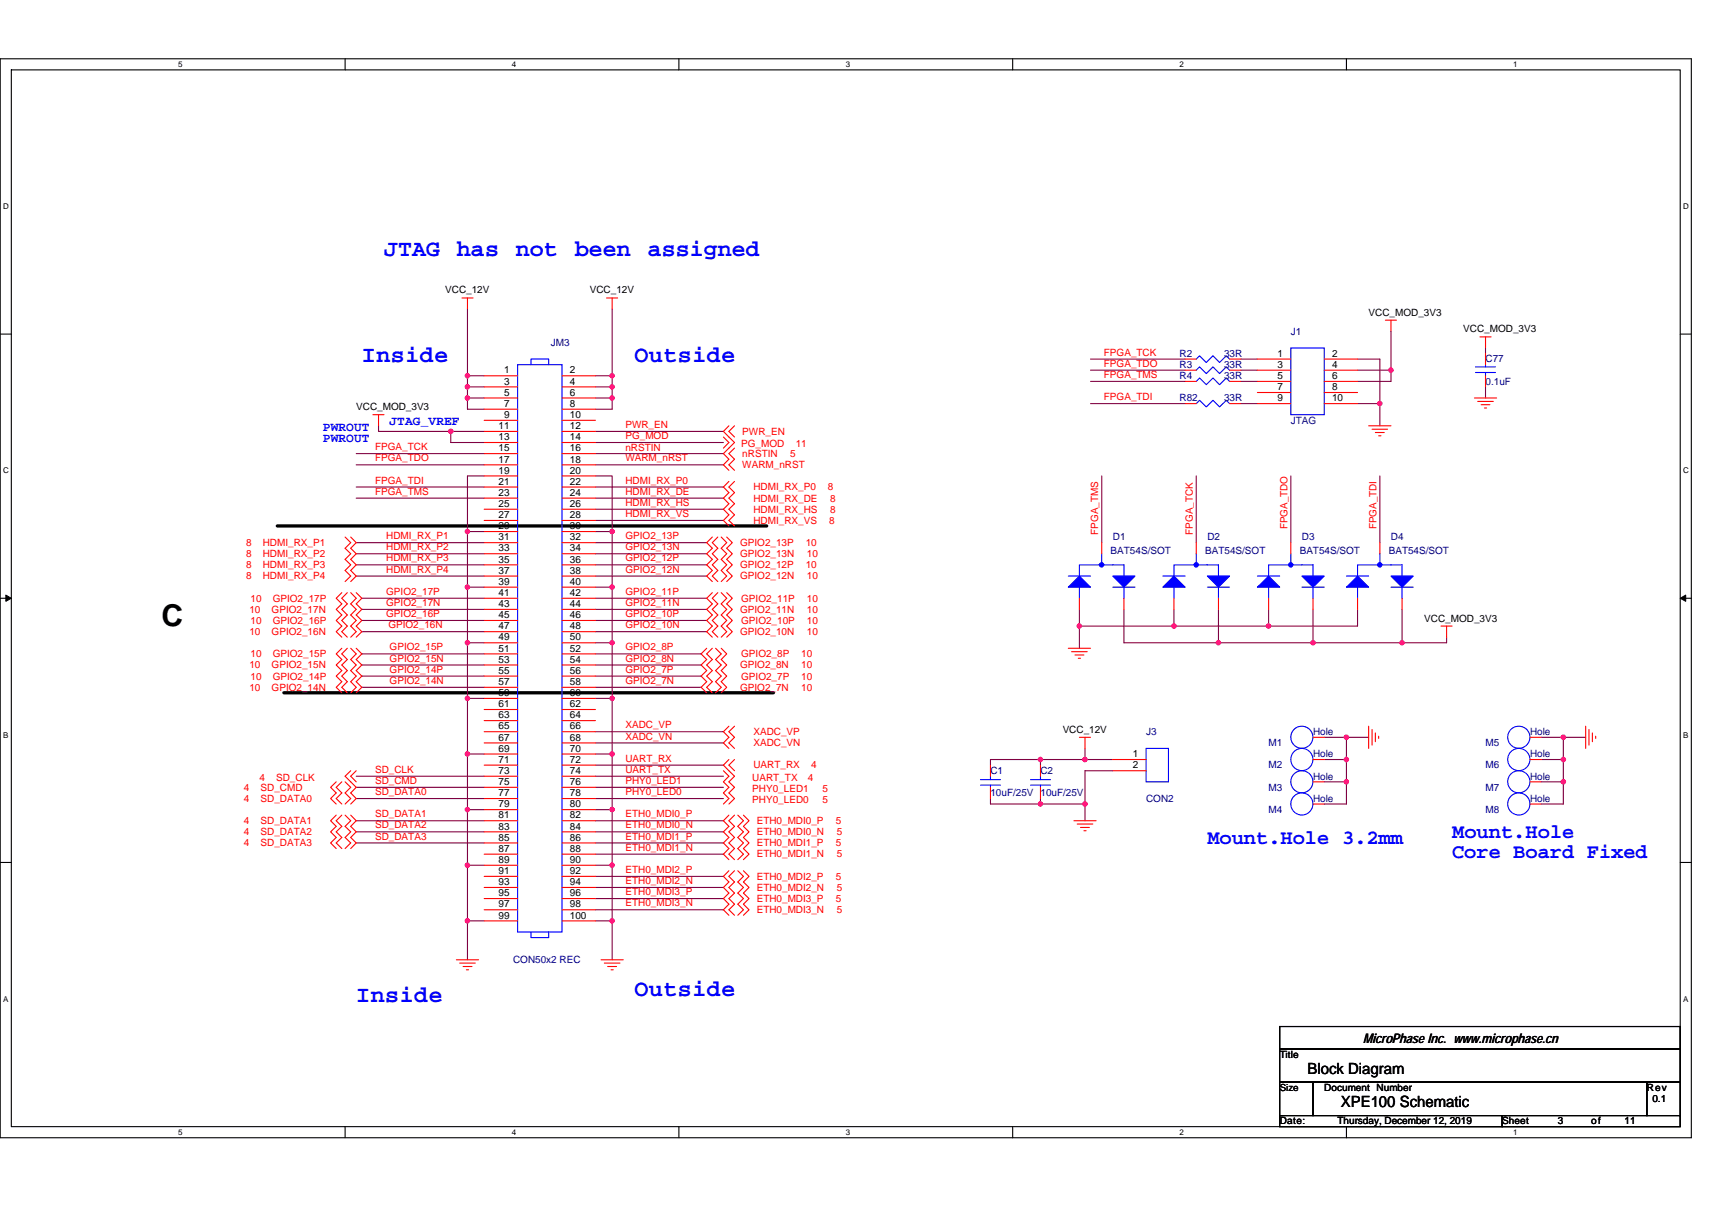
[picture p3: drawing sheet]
<svg xmlns="http://www.w3.org/2000/svg" width="297mm" height="210mm" viewBox="0 0 297 210" stroke-linecap="round" stroke-linejoin="round" font-family="sans-serif">
<path d="M0 10.2h293.5v187.2h-293.5zM2 12.1h289.5v183.4h-289.5z" fill="none" stroke="#000" stroke-width=".19"/>
<g fill="#fff">
<path d="M30.9 10.4h.8v1.6h-.8z"/>
<path d="M30.9 195.7h.8v1.6h-.8z"/>
</g>
<path d="M59.9 10.2v1.9M59.9 195.5v1.9" fill="none" stroke="#000" stroke-width=".19"/>
<g fill="#fff">
<path d="M88.8 10.4h.8v1.6h-.8z"/>
<path d="M88.8 195.7h.8v1.6h-.8z"/>
</g>
<path d="M117.8 10.2v1.9M117.8 195.5v1.9" fill="none" stroke="#000" stroke-width=".19"/>
<g fill="#fff">
<path d="M146.7 10.4h.8v1.6h-.8z"/>
<path d="M146.7 195.7h.8v1.6h-.8z"/>
</g>
<path d="M175.7 10.2v1.9M175.7 195.5v1.9" fill="none" stroke="#000" stroke-width=".19"/>
<g fill="#fff">
<path d="M204.7 10.4h.7v1.6h-.7z"/>
<path d="M204.7 195.7h.7v1.6h-.7z"/>
</g>
<path d="M233.6 10.2v1.9M233.6 195.5v1.9" fill="none" stroke="#000" stroke-width=".19"/>
<g fill="#fff">
<path d="M262.6 10.4h.7v1.6h-.7z"/>
<path d="M262.6 195.7h.7v1.6h-.7z"/>
<path d="M.5 35.1h1v1.5h-1z"/>
<path d="M292 35.1h1v1.5h-1z"/>
<path d="M.5 80.9h1v1.5h-1z"/>
<path d="M292 80.9h1v1.5h-1z"/>
</g>
<path d="M0 58h2M291.5 58h2" fill="none" stroke="#000" stroke-width=".19"/>
<g fill="#fff">
<path d="M.5 126.7h.9v1.6h-.9z"/>
<path d="M292 126.7h.9v1.6h-.9z"/>
</g>
<path d="M0 103.8h2M291.5 103.8h2" fill="none" stroke="#000" stroke-width=".19"/>
<path d="M1 103.3l1 .5-1 .6zM291.5 103.8l1-.5v1.1z" fill="#000" stroke="#000" stroke-width=".17"/>
<g fill="#fff">
<path d="M.5 172.6h.9v1.5h-.9z"/>
<path d="M292 172.6h.9v1.5h-.9z"/>
</g>
<path d="M0 149.7h2M291.5 149.7h2M222 178.1h69.5v3.9h-69.5zM222 182h69.5v5.8h-69.5zM222 187.8h5.8v5.8h-5.8zM222 193.6h38.6v1.9h-38.6zM227.8 187.8h57.9v5.8h-57.9zM260.6 193.6h30.9v1.9h-30.9zM285.7 187.8h5.8v5.8h-5.8z" fill="none" stroke="#000" stroke-width=".19"/>
<path d="M48.1 91.3h84.9M49.3 120.2h84.9" fill="none" stroke="#000" stroke-width=".57"/>
<g fill="none" stroke="#800040" stroke-width=".19">
<path d="M81.1 53.6v13.5M106.2 53.6v11.6M241.3 57.5v6.7M61.8 78.7h22.2M65.7 73.9v1h18.3M78.2 74.9v1.9h5.8M81.1 69.1v1.9h2.9M81.1 67.1v2M81.1 65.2h2.9M81.1 69.1h2.9M81.1 67.1h2.9M103.3 67.1h2.9"/>
<path d="M103.3 78.7h22.2M103.3 74.9h22.2M103.3 65.2h2.9M103.3 69.1h2.9M103.3 76.8h22.2M106.2 65.2v1.9M106.2 69.1v1.9h-2.9M106.2 67.1v2M189.2 66.2h16.4M189.2 64.2h16.4M189.2 62.3h16.4M189.2 70h16.4"/>
<path d="M215.3 66.2h2.9M215.3 64.2h2.9M215.3 62.3h2.9M215.3 70h2.9M235.5 62.3h3.9v7.7M235.5 64.2h5.8M235.5 70h3.9M239.4 70v3.9M241.3 64.2v2h-5.8M257.7 67.1v2M257.7 60.4v1M61.8 86.4h22.2"/>
<path d="M61.8 84.5h22.2M61.8 80.7h22.2M61.8 94.2h22.2M61.8 96.1h22.2M61.8 98h22.2M61.8 100h22.2M81.1 92.2v9.7M81.1 92.2h2.9M84 82.6h-2.9v9.6M103.3 82.6h2.9v9.6M103.3 80.7h22.2M103.3 88.4h22.2"/>
<path d="M103.3 90.3h22.2M103.3 84.5h22.2M103.3 100h19.3M103.3 98h19.3M103.3 94.2h19.3M103.3 96.1h19.3M103.3 92.2h2.9M103.3 86.4h22.2M106.2 92.2v9.7M191.2 82.6v11.6M207.6 82.6v11.6M224 82.6v11.6"/>
<path d="M239.4 82.6v11.6M62.8 105.7h21.2M62.8 103.8h21.2M62.8 107.7h21.2M62.8 109.6h21.2M62.8 117.3h21.2M62.8 119.3h21.2M62.8 115.4h21.2M62.8 113.5h21.2M81.1 101.9v19.3M81.1 101.9h2.9M81.1 111.5h2.9"/>
<path d="M103.3 113.5h18.3M103.3 115.4h18.3M103.3 119.3h18.3M103.3 117.3h18.3M103.3 109.6h19.3M103.3 107.7h19.3M103.3 103.8h19.3M103.3 105.7h19.3M103.3 101.9h2.9M103.3 111.5h2.9M106.2 101.9v19.3M187.3 105.7v2.9"/>
<path d="M187.3 108.6h16.4M187.3 108.6v3.9M195 105.7v5.8h16.4M203.7 105.7v2.9M203.7 108.6h16.4M211.4 105.7v5.8M211.4 111.5h16.4M220.1 105.7v2.9M227.8 111.5h15.5M227.8 105.7v5.8M235.5 105.7v2.9h-15.4M243.3 105.7v5.8"/>
<path d="M251 110.6v.9h-7.7M61.8 138.6h22.2M61.8 136.6h22.2M61.8 134.7h22.2M81.1 121.2v9.7M81.1 130.9v9.6M81.1 130.9h2.9M81.1 121.2h2.9M103.3 136.6h22.2M103.3 138.6h22.2M103.3 134.7h22.2M103.3 132.8h22.2"/>
<path d="M103.3 127h22.2M103.3 128.9h22.2M103.3 130.9h2.9M103.3 121.2h2.9M106.2 130.9v9.6M106.2 121.2v9.7M171.8 138.6v.9h8.7M180.5 131.8h-8.7v1M180.5 131.8h7.8M180.5 139.5h7.8v2.9M180.5 138.6v.9M180.5 131.8v1"/>
<path d="M188.3 129.9v1.9h4.8M193.1 133.8h-4.8v5.7M229.8 128h3.8M229.8 135.7h3.8M229.8 131.8h3.8M233.6 131.8v3.9M233.6 128v3.8M233.6 128h3.9M233.6 135.7v3.8h-3.8M267.4 128h3.8M267.4 135.7h3.8M267.4 131.8h3.8"/>
<path d="M271.2 128h3.9M271.2 131.8v3.9M271.2 128v3.8M271.2 135.7v3.8h-3.8M61.8 144.4h22.2M61.8 146.3h22.2M61.8 142.4h22.2M81.1 150.2h2.9M81.1 150.2v9.6M81.1 140.5v9.7M81.1 159.8v6.8M81.1 140.5h2.9"/>
<path d="M81.1 159.8h2.9M103.3 150.2h2.9M103.3 148.2h22.2M103.3 144.4h22.2M103.3 142.4h22.2M103.3 155.9h22.2M103.3 157.9h22.2M103.3 152.1h22.2M103.3 154h22.2M103.3 146.3h22.2M103.3 140.5h2.9M103.3 159.8h2.9v6.8"/>
<path d="M106.2 150.2v9.6M106.2 140.5v9.7"/>
</g>
<g fill="#f0f" stroke="#f0f" stroke-width=".19">
<circle cx="106.2" cy="69.1" r=".38"/>
<circle cx="81.1" cy="65.2" r=".38"/>
<circle cx="81.1" cy="69.1" r=".38"/>
<circle cx="81.1" cy="67.1" r=".38"/>
<circle cx="106.2" cy="65.2" r=".38"/>
<circle cx="106.2" cy="67.1" r=".38"/>
<circle cx="81.1" cy="159.8" r=".38"/>
<circle cx="81.1" cy="150.1" r=".38"/>
<circle cx="106.2" cy="159.8" r=".38"/>
<circle cx="106.2" cy="150.1" r=".38"/>
<circle cx="78.2" cy="74.9" r=".38"/>
<circle cx="81.1" cy="92.2" r=".38"/>
<circle cx="106.2" cy="92.2" r=".38"/>
<circle cx="81.1" cy="111.5" r=".38"/>
<circle cx="81.1" cy="101.9" r=".38"/>
<circle cx="106.2" cy="111.5" r=".38"/>
<circle cx="106.2" cy="101.9" r=".38"/>
<circle cx="81.1" cy="140.5" r=".38"/>
<circle cx="81.1" cy="130.8" r=".38"/>
<circle cx="81.1" cy="121.2" r=".38"/>
<circle cx="106.2" cy="140.5" r=".38"/>
<circle cx="106.2" cy="130.8" r=".38"/>
<circle cx="106.2" cy="121.2" r=".38"/>
<circle cx="187.3" cy="108.6" r=".38"/>
<circle cx="203.7" cy="108.6" r=".38"/>
<circle cx="220.1" cy="108.6" r=".38"/>
<circle cx="243.3" cy="111.5" r=".38"/>
<circle cx="227.8" cy="111.5" r=".38"/>
<circle cx="211.4" cy="111.5" r=".38"/>
<circle cx="188.2" cy="131.8" r=".38"/>
<circle cx="180.5" cy="131.8" r=".38"/>
<circle cx="188.2" cy="139.5" r=".38"/>
<circle cx="180.5" cy="139.5" r=".38"/>
<circle cx="233.6" cy="131.8" r=".38"/>
<circle cx="233.6" cy="127.9" r=".38"/>
<circle cx="233.6" cy="135.7" r=".38"/>
<circle cx="271.3" cy="135.7" r=".38"/>
<circle cx="271.2" cy="131.8" r=".38"/>
<circle cx="271.3" cy="127.9" r=".38"/>
<circle cx="241.3" cy="64.2" r=".38"/>
<circle cx="239.4" cy="70" r=".38"/>
</g>
<g fill="none" stroke="#f00" stroke-width=".19">
<path d="M80.2 51.7h1.9M81.1 51.7v1.9M105.2 51.7h2M106.2 51.7v1.9M240.4 55.6h1.9M241.3 55.6v1.9M256.8 58.5h1.9M257.7 58.5v1.9M64.7 72h1.9M65.7 72v1.9M84 65.2h5.8M84 67.1h5.8"/>
<path d="M84 69.1h5.8M84 71h5.8M84 72.9h5.8M84 74.9h5.8M84 76.8h5.8M84 78.7h5.8M97.5 65.2h5.8M97.5 67.1h5.8M97.5 69.1h5.8M97.5 71h5.8M97.5 72.9h5.8M97.5 74.9h5.8"/>
<path d="M97.5 76.8h5.8M97.5 78.7h5.8M125.5 75.8l1 1-1 1M126.5 73.9l-1 1 1.9 1.9-1.9 1.9 1 1-1 1 1 .9M127.4 73.9l-.9 1 .9 .9M127.4 77.8l-.9 .9 .9 1-.9 1 .9 .9M205.6 70h2M205.6 64.2h2M205.6 62.3h2M205.6 66.2h2M213.3 70h2M213.3 64.2h2"/>
<path d="M213.3 62.3h2M213.3 66.2h2M218.2 62.3h5.8M218.2 64.2h5.8M218.2 66.2h5.8M218.2 68.1h5.8M218.2 70h5.8M229.8 62.3h5.7M229.8 64.2h5.7M229.8 66.2h5.7M229.8 68.1h5.7M229.8 70h5.7"/>
<path d="M237.5 73.9h3.8M238.1 74.5h2.6M238.6 75.1h1.6M239.2 75.6h.4M255.8 69.1h3.9M256.4 69.7h2.7M257 70.2h1.5M257.6 70.8h.3M257.7 61.4v1.9M257.7 65.2v1.9M59.9 93.2l1 1-1 .9 1 1-1 1 1 .9-1 1 1 1-1 .9M60.9 93.2l.9 1-.9 .9 .9 1-.9 1 .9 .9-.9 1 .9 1-.9 .9"/>
<path d="M84 80.7h5.8M84 82.6h5.8M84 84.5h5.8M84 86.4h5.8M84 88.4h5.8M84 90.3h5.8M84 92.2h5.8M84 94.2h5.8M84 96.1h5.8M84 98h5.8M84 100h5.8M97.5 80.7h5.8"/>
<path d="M97.5 82.6h5.8M97.5 84.5h5.8M97.5 86.4h5.8M97.5 88.4h5.8M97.5 90.3h5.8M97.5 92.2h5.8M97.5 94.2h5.8M97.5 96.1h5.8M97.5 98h5.8M97.5 100h5.8M123.6 93.2l-1 1 1 .9-1 1 1 1-1 .9 1 1-1 1 1 .9M124.5 93.2l-.9 1 .9 .9-.9 1 .9 1-.9 .9 .9 1-.9 1 .9 .9"/>
<path d="M125.1 93.2l1 1-1 .9 1 1-1 1 1 .9-1 1 1 1-1 .9M126.1 93.2l1 1-1 .9 1 1-1 1 1 .9-1 1 1 1-1 .9M126.5 83.5l-1 1 1 1-1 .9 1 1-1 1 1 .9-1 1 1 1M127.4 83.5l-.9 1 .9 1-.9 .9 .9 1-.9 1 .9 .9-.9 1 .9 1M191.2 94.2v1.9M207.6 94.2v1.9M224 94.2v1.9M239.4 94.2v1.9M59.3 112.5l-1 1 1 .9-1 1 1 1-1 .9 1 1-1 1 1 .9M59.3 102.8l-1 1 1 1-1 .9 1 1-1 1 1 .9-1 1 1 1M60.3 112.5l-1 1 1 .9-1 1 1 1-1 .9 1 1-1 1 1 .9M60.3 102.8l-1 1 1 1-1 .9 1 1-1 1 1 .9-1 1 1 1"/>
<path d="M60.9 112.5l.9 1-.9 .9 .9 1-.9 1 .9 .9-.9 1 .9 1-.9 .9M60.9 102.8l.9 1-.9 1 .9 .9-.9 1 .9 1-.9 .9 .9 1-.9 1M61.8 112.5l1 1-1 .9 1 1-1 1 1 .9-1 1 1 1-1 .9M61.8 102.8l1 1-1 1 1 .9-1 1 1 1-1 .9 1 1-1 1M84 101.9h5.8M84 103.8h5.8M84 105.7h5.8M84 107.7h5.8M84 109.6h5.8M84 111.5h5.8M84 113.5h5.8M84 115.4h5.8"/>
<path d="M84 117.3h5.8M84 119.3h5.8M97.5 101.9h5.8M97.5 103.8h5.8M97.5 105.7h5.8M97.5 107.7h5.8M97.5 109.6h5.8M97.5 111.5h5.8M97.5 113.5h5.8M97.5 115.4h5.8M97.5 117.3h5.8M97.5 119.3h5.8"/>
<path d="M122.6 112.5l-1 1 1 .9-1 1 1 1-1 .9 1 1-1 1 1 .9M123.6 102.8l-1 1 1 1-1 .9 1 1-1 1 1 .9-1 1 1 1M123.6 112.5l-1 1 1 .9-1 1 1 1-1 .9 1 1-1 1 1 .9M124.2 112.5l.9 1-.9 .9 .9 1-.9 1 .9 .9-.9 1 .9 1-.9 .9M124.5 102.8l-.9 1 .9 1-.9 .9 .9 1-.9 1 .9 .9-.9 1 .9 1M125.1 102.8l1 1-1 1 1 .9-1 1 1 1-1 .9 1 1-1 1M125.1 112.5l1 1-1 .9 1 1-1 1 1 .9-1 1 1 1-1 .9M126.1 102.8l1 1-1 1 1 .9-1 1 1 1-1 .9 1 1-1 1M185.4 112.5h3.8M185.9 113.1h2.7M186.5 113.7h1.6M187.1 114.2h.4"/>
<path d="M187.3 103.8v1.9M195 103.8v1.9M203.7 103.8v1.9M211.4 103.8v1.9M220.1 103.8v1.9M227.8 103.8v1.9M235.5 103.8v1.9M243.3 103.8v1.9M250 108.6h1.9M251 108.6v2M58.3 135.7l-.9 .9 .9 1-.9 1 .9 .9M59.3 135.7l-1 .9 1 1-1 1 1 .9"/>
<path d="M59.9 135.7l1 .9-1 1 1 1-1 .9M60.9 133.8l-1 .9 1.9 1.9-.9 1 .9 1-.9 .9M61.8 133.8l-.9 .9 .9 1M84 121.2h5.8M84 123.1h5.8M84 125.1h5.8M84 127h5.8M84 128.9h5.8M84 130.9h5.8M84 132.8h5.8M84 134.7h5.8M84 136.6h5.8"/>
<path d="M84 138.6h5.8M97.5 121.2h5.8M97.5 123.1h5.8M97.5 125.1h5.8M97.5 127h5.8M97.5 128.9h5.8M97.5 130.9h5.8M97.5 132.8h5.8M97.5 134.7h5.8M97.5 136.6h5.8M97.5 138.6h5.8M125.5 133.8l1 .9-1 1 1 .9-1 1 1 1-1 .9"/>
<path d="M126.5 131.8l-1 1 1.9 1.9-.9 1 .9 .9-.9 1 .9 1-.9 .9M126.5 126l-1 1 1 1-1 .9 1 1M127.4 131.8l-.9 1 .9 1M127.4 126l-.9 1 .9 1-.9 .9 .9 1M171.8 136.6v2M171.8 132.8v1.9M180.5 136.6v2M180.5 132.8v1.9M187.3 128h1.9M188.3 128v1.9M193.1 131.8h5.8M193.1 133.8h5.8"/>
<path d="M227.8 128h2M227.8 139.5h2M227.8 135.7h2M227.8 131.8h2M237.5 126v3.9M238.1 126.6v2.7M238.6 127.2v1.5M239.2 127.8v.3M265.5 139.5h1.9M265.5 128h1.9M265.5 131.8h1.9M265.5 135.7h1.9"/>
<path d="M275.1 126v3.9M275.7 126.6v2.7M276.3 127.2v1.5M276.9 127.8v.3M58.3 141.5l-.9 .9 .9 1-.9 1 .9 .9-.9 1 .9 1M59.3 141.5l-1 .9 1 1-1 1 1 .9-1 1 1 1M59.9 141.5l1 .9-1 1 1 1-1 .9 1 1-1 1M60.9 141.5l.9 .9-.9 1 .9 1-.9 .9 .9 1-.9 1M84 140.5h5.8M84 142.4h5.8M84 144.4h5.8M84 146.3h5.8"/>
<path d="M84 148.2h5.8M84 150.2h5.8M84 152.1h5.8M84 154h5.8M84 155.9h5.8M84 157.9h5.8M84 159.8h5.8M97.5 140.5h5.8M97.5 142.4h5.8M97.5 144.4h5.8M97.5 146.3h5.8M97.5 148.2h5.8"/>
<path d="M97.5 150.2h5.8M97.5 152.1h5.8M97.5 154h5.8M97.5 155.9h5.8M97.5 157.9h5.8M97.5 159.8h5.8M126.5 141.5l-1 .9 1 1-1 1 1 .9-1 1 1 1-1 .9 1 1M126.5 151.1l-1 1 1 1-1 .9 1 1-1 .9 1 1-1 1 1 .9M127.4 141.5l-.9 .9 .9 1-.9 1 .9 .9-.9 1 .9 1-.9 .9 .9 1M127.4 151.1l-.9 1 .9 1-.9 .9 .9 1-.9 .9 .9 1-.9 1 .9 .9M128 141.5l1 .9-1 1 1 1-1 .9 1 1-1 1 1 .9-1 1M128 151.1l1 1-1 1 1 .9-1 1 1 .9-1 1 1 1-1 .9"/>
<path d="M129 141.5l1 .9-1 1 1 1-1 .9 1 1-1 1 1 .9-1 1M129 151.1l1 1-1 1 1 .9-1 1 1 .9-1 1 1 1-1 .9M186.3 142.4h3.9M186.9 143h2.7M187.5 143.6h1.5M188.1 144.2h.3M79.2 166.6h3.8M79.8 167.1h2.7M80.3 167.7h1.6M80.9 168.3h.4M104.3 166.6h3.8M104.9 167.1h2.7"/>
<path d="M105.4 167.7h1.6M106 168.3h.4"/>
</g>
<g fill="none" stroke="#00f" stroke-width=".19">
<path d="M89.8 63.3h7.7v98.4h-7.7zM92.1 63.3v-1h3.1v1M207.6 70l.5-.5 1.2 1.1 1.2-1.1 1.1 1.1 1.2-1.1 .5 .5M207.6 64.2l.5-.5 1.2 1.1 1.2-1.1 1.1 1.1 1.2-1.1 .5 .5M207.6 62.3l.5-.6 1.2 1.2 1.2-1.2 1.1 1.2 1.2-1.2 .5 .6M207.6 66.2l.5-.6 1.2 1.2 1.2-1.2 1.1 1.2 1.2-1.2 .5 .6M224 60.4h5.8v11.6h-5.8zM256 64.6h3.5M256 63.7h3.5M257.7 63.3v.4M257.7 64.6v.6M185.4 100h3.8"/>
<path d="M191.2 98h-3.9v2M191.2 98h3.8v2M191.2 96.1v1.9M201.8 100h3.8M207.6 98h-3.9v2M207.6 98h3.8v2M207.6 96.1v1.9M218.2 100h3.8M224 96.1v1.9M224 98h-3.9v2M224 98h3.8v2M233.6 100h3.9"/>
<path d="M239.4 96.1v1.9M239.4 98h-3.9v2M239.4 98h3.9v2M187.3 101.9v1.9M193.1 101.9h3.8M195 101.9v1.9M203.7 101.9v1.9M209.5 101.9h3.8M211.4 101.9v1.9M220.1 101.9v1.9M225.9 101.9h3.9M227.8 101.9v1.9"/>
<path d="M235.5 101.9v1.9M241.3 101.9h3.9M243.3 101.9v1.9M170.1 135.3h3.5M170.1 136.2h3.5M171.8 136.2v.4M171.8 134.7v.6M178.8 135.3h3.5M178.8 136.2h3.5M180.5 136.2v.4M180.5 134.7v.6M198.9 129.9h3.8v5.8h-3.8z"/>
<path d="M92.1 161.7v1h3.1v-1"/>
<circle cx="225.9" cy="131.8" r="1.92"/>
<circle cx="225.9" cy="139.5" r="1.92"/>
<circle cx="225.9" cy="127.9" r="1.92"/>
<circle cx="225.9" cy="135.7" r="1.92"/>
<circle cx="263.5" cy="131.8" r="1.93"/>
<circle cx="263.5" cy="135.7" r="1.92"/>
<circle cx="263.5" cy="139.5" r="1.92"/>
<circle cx="263.5" cy="127.9" r="1.92"/>
</g>
<g fill="#00f" stroke="#00f" stroke-width=".19">
<path d="M203.7 100l1.9 1.9h-3.8z" fill-rule="evenodd"/>
<path d="M209.5 100h3.8l-1.9 1.9z" fill-rule="evenodd"/>
<path d="M218.2 101.9l1.9-1.9 1.9 1.9z" fill-rule="evenodd"/>
<path d="M225.9 100h3.9l-2 1.9z" fill-rule="evenodd"/>
<path d="M235.5 100l2 1.9h-3.9z" fill-rule="evenodd"/>
<path d="M241.3 100h3.9l-1.9 1.9z" fill-rule="evenodd"/>
<path d="M187.3 100l1.9 1.9h-3.8z" fill-rule="evenodd"/>
<path d="M193.1 100h3.8l-1.9 1.9z" fill-rule="evenodd"/>
<circle cx="207.5" cy="98" r=".38"/>
<circle cx="223.9" cy="98" r=".38"/>
<circle cx="239.4" cy="98" r=".38"/>
<circle cx="191.1" cy="98" r=".38"/>
</g>
<text font-size="5.2" x="28" y="108.6">C</text>
<g font-size="4" fill="#00f">
<text x="66.6" y="44.5">JTAG</text>
<text x="79.3" y="44.5">has</text>
<text x="89.5" y="44.5">not</text>
<text x="99.7" y="44.5">been</text>
<text x="112.4" y="44.5">assigned</text>
<text x="62.8" y="62.8">Inside</text>
<text x="110.1" y="62.8">Outside</text>
<text x="61.8" y="173.8">Inside</text>
<text x="110.1" y="172.8">Outside</text>
</g>
<g font-size="3.5" fill="#00f">
<text x="209.5" y="146.4">Mount.Hole 3.2mm</text>
<text x="251.9" y="145.4">Mount.Hole</text>
<text x="251.9" y="148.9">Core Board Fixed</text>
</g>
<g font-size="2.7">
<text x="226.9" y="186.3">Block Diagram</text>
<text x="232.6" y="192.1">XPE100 Schematic</text>
</g>
<text font-size="2.3" x="236.5" y="181.1">MicroPhase Inc. www.microphase.cn</text>
<g font-size="2.2" fill="#00f">
<text x="56" y="76.7">PWROUT</text>
<text x="56" y="74.8">PWROUT</text>
<text x="67.6" y="73.8">JTAG_VREF</text>
</g>
<g font-size="1.7">
<text x="77.3" y="50.9">VCC_12V</text>
<text x="102.3" y="50.9">VCC_12V</text>
<text x="237.5" y="54.8">VCC_MOD_3V3</text>
<text x="253.9" y="57.7">VCC_MOD_3V3</text>
<text x="87.5" y="64.8">1</text>
<text x="98.9" y="64.8">2</text>
<text x="221.6" y="61.9">1</text>
<text x="221.6" y="63.8">3</text>
<text x="221.6" y="65.8">5</text>
<text x="231.1" y="61.9">2</text>
<text x="231.1" y="63.8">4</text>
<text x="231.1" y="65.8">6</text>
<text x="61.8" y="71.2">VCC_MOD_3V3</text>
<text x="87.5" y="66.7">3</text>
<text x="87.5" y="68.7">5</text>
<text x="87.5" y="70.6">7</text>
<text x="98.9" y="66.7">4</text>
<text x="98.9" y="68.7">6</text>
<text x="98.9" y="70.6">8</text>
<text x="221.6" y="67.7">7</text>
<text x="221.6" y="69.6">9</text>
<text x="231.1" y="67.7">8</text>
<text x="231.1" y="69.6">10</text>
<text x="86.5" y="74.5">11</text>
<text x="86.5" y="76.4">13</text>
<text x="87.5" y="72.5">9</text>
<text x="98.9" y="72.5">10</text>
<text x="98.9" y="74.5">12</text>
<text x="98.9" y="76.4">14</text>
<text x="86.5" y="78.3">15</text>
<text x="86.5" y="80.3">17</text>
<text x="86.5" y="82.2">19</text>
<text x="98.9" y="78.3">16</text>
<text x="98.9" y="80.3">18</text>
<text x="98.9" y="82.2">20</text>
<text x="86.5" y="84.1">21</text>
<text x="86.5" y="86">23</text>
<text x="86.5" y="88">25</text>
<text x="86.5" y="89.9">27</text>
<text x="98.9" y="84.1">22</text>
<text x="98.9" y="86">24</text>
<text x="98.9" y="88">26</text>
<text x="98.9" y="89.9">28</text>
<text x="86.5" y="91.8">29</text>
<text x="86.5" y="93.8">31</text>
<text x="86.5" y="95.7">33</text>
<text x="98.9" y="91.8">30</text>
<text x="98.9" y="93.8">32</text>
<text x="98.9" y="95.7">34</text>
<text x="86.5" y="97.6">35</text>
<text x="86.5" y="99.6">37</text>
<text x="86.5" y="101.5">39</text>
<text x="98.9" y="97.6">36</text>
<text x="98.9" y="99.6">38</text>
<text x="98.9" y="101.5">40</text>
<text x="86.5" y="103.4">41</text>
<text x="86.5" y="105.3">43</text>
<text x="86.5" y="107.3">45</text>
<text x="98.9" y="103.4">42</text>
<text x="98.9" y="105.3">44</text>
<text x="98.9" y="107.3">46</text>
<text x="247.1" y="107.9">VCC_MOD_3V3</text>
<text x="86.5" y="109.2">47</text>
<text x="86.5" y="111.1">49</text>
<text x="86.5" y="113.1">51</text>
<text x="98.9" y="109.2">48</text>
<text x="98.9" y="111.1">50</text>
<text x="98.9" y="113.1">52</text>
<text x="86.5" y="115">53</text>
<text x="86.5" y="116.9">55</text>
<text x="86.5" y="118.9">57</text>
<text x="98.9" y="115">54</text>
<text x="98.9" y="116.9">56</text>
<text x="98.9" y="118.9">58</text>
<text x="86.5" y="120.8">59</text>
<text x="86.5" y="122.7">61</text>
<text x="86.5" y="124.7">63</text>
<text x="98.9" y="120.8">60</text>
<text x="98.9" y="122.7">62</text>
<text x="98.9" y="124.7">64</text>
<text x="86.5" y="126.6">65</text>
<text x="86.5" y="128.5">67</text>
<text x="86.5" y="130.5">69</text>
<text x="98.9" y="126.6">66</text>
<text x="98.9" y="128.5">68</text>
<text x="98.9" y="130.5">70</text>
<text x="184.4" y="127.2">VCC_12V</text>
<text x="196.5" y="131.4">1</text>
<text x="86.5" y="132.4">71</text>
<text x="86.5" y="134.3">73</text>
<text x="86.5" y="136.2">75</text>
<text x="98.9" y="132.4">72</text>
<text x="98.9" y="134.3">74</text>
<text x="98.9" y="136.2">76</text>
<text x="196.5" y="133.3">2</text>
<text x="86.5" y="138.2">77</text>
<text x="86.5" y="140.1">79</text>
<text x="86.5" y="142">81</text>
<text x="86.5" y="144">83</text>
<text x="98.9" y="138.2">78</text>
<text x="98.9" y="140.1">80</text>
<text x="98.9" y="142">82</text>
<text x="98.9" y="144">84</text>
<text x="86.5" y="145.9">85</text>
<text x="86.5" y="147.8">87</text>
<text x="86.5" y="149.8">89</text>
<text x="98.9" y="145.9">86</text>
<text x="98.9" y="147.8">88</text>
<text x="98.9" y="149.8">90</text>
<text x="86.5" y="151.7">91</text>
<text x="86.5" y="153.6">93</text>
<text x="86.5" y="155.5">95</text>
<text x="98.9" y="151.7">92</text>
<text x="98.9" y="153.6">94</text>
<text x="98.9" y="155.5">96</text>
<text x="86.5" y="157.5">97</text>
<text x="86.5" y="159.4">99</text>
<text x="98.9" y="157.5">98</text>
<text x="98.9" y="159.4">100</text>
<text x="222" y="183.6">Title</text>
<text x="222" y="189.3">Size</text>
<text x="229.8" y="189.3">Document Number</text>
<text x="285.7" y="189.3">Rev</text>
<text x="286.7" y="191.3">0.1</text>
<text x="222" y="195.1">Date:</text>
<text x="232.1" y="195.1">Thursday, December 12, 2019</text>
<text x="260.6" y="195.1">Sheet</text>
<text x="270.3" y="195.1">3</text>
<text x="276.1" y="195.1">of</text>
<text x="281.9" y="195.1">11</text>
</g>
<g font-size="1.7" fill="#000080">
<text x="224" y="58.1">J1</text>
<text x="95.6" y="60">JM3</text>
<text x="204.7" y="63.9">R3</text>
<text x="204.7" y="61.9">R2</text>
<text x="204.7" y="65.8">R4</text>
<text x="212.4" y="63.9">33R</text>
<text x="212.4" y="61.9">33R</text>
<text x="212.4" y="65.8">33R</text>
<text x="257.7" y="62.9">C77</text>
<text x="204.7" y="69.7">R82</text>
<text x="212.4" y="69.7">33R</text>
<text x="257.7" y="66.8">0.1uF</text>
<text x="224" y="73.5">JTAG</text>
<text x="193.1" y="93.8">D1</text>
<text x="209.5" y="93.8">D2</text>
<text x="225.9" y="93.8">D3</text>
<text x="241.3" y="93.8">D4</text>
<text x="192.7" y="96.1">BAT54S/SOT</text>
<text x="209.1" y="96.1">BAT54S/SOT</text>
<text x="225.5" y="96.1">BAT54S/SOT</text>
<text x="241" y="96.1">BAT54S/SOT</text>
<text x="198.9" y="127.6">J3</text>
<text x="220.1" y="129.5">M1</text>
<text x="227.8" y="127.6">Hole</text>
<text x="227.8" y="131.4">Hole</text>
<text x="257.7" y="129.5">M5</text>
<text x="265.5" y="127.6">Hole</text>
<text x="265.5" y="131.4">Hole</text>
<text x="171.8" y="134.3">C1</text>
<text x="180.5" y="134.3">C2</text>
<text x="220.1" y="137.2">M3</text>
<text x="220.1" y="133.3">M2</text>
<text x="227.8" y="135.3">Hole</text>
<text x="257.7" y="133.3">M6</text>
<text x="257.7" y="137.2">M7</text>
<text x="265.5" y="135.3">Hole</text>
<text x="171.8" y="138.2">10uF/25V 10uF/25V</text>
<text x="198.9" y="139.1">CON2</text>
<text x="220.1" y="141.1">M4</text>
<text x="227.8" y="139.1">Hole</text>
<text x="257.7" y="141.1">M8</text>
<text x="265.5" y="139.1">Hole</text>
<text x="89" y="167.1">CON50x2 REC</text>
</g>
<g font-size="1.7" fill="#f00">
<text x="191.5" y="65.6">FPGA_TMS</text>
<text x="191.5" y="63.6">FPGA_TDO</text>
<text x="191.5" y="61.7">FPGA_TCK</text>
<text x="191.5" y="69.4">FPGA_TDI</text>
<text x="108.5" y="76.2">PG_MOD</text>
<text x="108.5" y="74.3">PWR_EN</text>
<text x="128.6" y="77.6">PG_MOD</text>
<text x="128.8" y="75.4">PWR_EN</text>
<text x="138.1" y="77.6">11</text>
<text x="65.1" y="83.9">FPGA_TDI</text>
<text x="65.1" y="80.1">FPGA_TDO</text>
<text x="65.1" y="78.1">FPGA_TCK</text>
<text x="108.5" y="80.1">WARM_nRST</text>
<text x="108.5" y="78.3">nRSTIN</text>
<text x="108.5" y="83.9">HDMI_RX_P0</text>
<text x="128.8" y="81.2">WARM_nRST</text>
<text x="128.8" y="79.3">nRSTIN</text>
<text x="137.1" y="79.3">5</text>
<text x="65.1" y="85.9">FPGA_TMS</text>
<text x="108.5" y="85.9">HDMI_RX_DE</text>
<text x="108.5" y="87.8">HDMI_RX_HS</text>
<text x="108.5" y="89.7">HDMI_RX_VS</text>
<text x="130.7" y="87">HDMI_RX_DE</text>
<text x="130.7" y="85.1">HDMI_RX_P0</text>
<text x="130.7" y="89">HDMI_RX_HS</text>
<text x="143.7" y="85.1">8</text>
<text x="144" y="87">8</text>
<text x="144" y="89">8</text>
<text x="42.7" y="94.7">8</text>
<text x="45.6" y="94.7">HDMI_RX_P1</text>
<text x="67" y="93.6">HDMI_RX_P1</text>
<text x="67" y="95.5">HDMI_RX_P2</text>
<text x="108.5" y="93.6">GPIO2_13P</text>
<text x="108.5" y="95.5">GPIO2_13N</text>
<text x="128.4" y="94.7">GPIO2_13P</text>
<text x="130.7" y="90.9">HDMI_RX_VS</text>
<text x="139.8" y="94.7">10</text>
<text x="143.8" y="90.9">8</text>
<text x="190.6" y="92.8" transform="rotate(-90 190.6 92.8)">FPGA_TMS</text>
<text x="207" y="92.8" transform="rotate(-90 207 92.8)">FPGA_TCK</text>
<text x="223.4" y="91.9" transform="rotate(-90 223.4 91.9)">FPGA_TDO</text>
<text x="238.8" y="91.9" transform="rotate(-90 238.8 91.9)">FPGA_TDI</text>
<text x="42.7" y="96.7">8</text>
<text x="42.7" y="98.6">8</text>
<text x="42.7" y="100.5">8</text>
<text x="45.6" y="96.7">HDMI_RX_P2</text>
<text x="45.6" y="98.6">HDMI_RX_P3</text>
<text x="45.6" y="100.5">HDMI_RX_P4</text>
<text x="67" y="97.4">HDMI_RX_P3</text>
<text x="67" y="99.4">HDMI_RX_P4</text>
<text x="108.5" y="99.4">GPIO2_12N</text>
<text x="108.5" y="97.4">GPIO2_12P</text>
<text x="128.4" y="96.7">GPIO2_13N</text>
<text x="128.4" y="98.6">GPIO2_12P</text>
<text x="128.4" y="100.5">GPIO2_12N</text>
<text x="139.8" y="98.6">10</text>
<text x="140" y="96.7">10</text>
<text x="140" y="100.5">10</text>
<text x="43.3" y="106.3">10</text>
<text x="43.5" y="104.4">10</text>
<text x="47.1" y="106.3">GPIO2_17N</text>
<text x="47.3" y="104.4">GPIO2_17P</text>
<text x="67" y="105.2">GPIO2_17N</text>
<text x="67" y="103.2">GPIO2_17P</text>
<text x="67" y="107.1">GPIO2_16P</text>
<text x="108.5" y="107.1">GPIO2_10P</text>
<text x="108.5" y="103.2">GPIO2_11P</text>
<text x="108.5" y="105.2">GPIO2_11N</text>
<text x="128.4" y="106.3">GPIO2_11N</text>
<text x="128.6" y="104.4">GPIO2_11P</text>
<text x="140" y="106.3">10</text>
<text x="140" y="104.4">10</text>
<text x="43.3" y="110.2">10</text>
<text x="43.5" y="108.3">10</text>
<text x="47.1" y="110.2">GPIO2_16N</text>
<text x="47.3" y="108.3">GPIO2_16P</text>
<text x="67.4" y="109">GPIO2_16N</text>
<text x="67.6" y="112.9">GPIO2_15P</text>
<text x="108.5" y="109">GPIO2_10N</text>
<text x="108.5" y="112.9">GPIO2_8P</text>
<text x="128.4" y="110.2">GPIO2_10N</text>
<text x="128.6" y="108.3">GPIO2_10P</text>
<text x="140" y="110.2">10</text>
<text x="140" y="108.3">10</text>
<text x="43.3" y="119.8">10</text>
<text x="43.3" y="116">10</text>
<text x="43.5" y="117.9">10</text>
<text x="43.5" y="114">10</text>
<text x="47.1" y="119.8">GPIO2_14N</text>
<text x="47.1" y="116">GPIO2_15N</text>
<text x="47.3" y="117.9">GPIO2_14P</text>
<text x="47.3" y="114">GPIO2_15P</text>
<text x="67.6" y="116.7">GPIO2_14P</text>
<text x="67.6" y="118.7">GPIO2_14N</text>
<text x="67.6" y="114.8">GPIO2_15N</text>
<text x="108.5" y="114.8">GPIO2_8N</text>
<text x="108.5" y="118.7">GPIO2_7N</text>
<text x="108.5" y="116.7">GPIO2_7P</text>
<text x="128.4" y="116">GPIO2_8N</text>
<text x="128.4" y="119.8">GPIO2_7N</text>
<text x="128.6" y="114">GPIO2_8P</text>
<text x="128.6" y="117.9">GPIO2_7P</text>
<text x="139" y="116">10</text>
<text x="139" y="119.8">10</text>
<text x="139" y="114">10</text>
<text x="139" y="117.9">10</text>
<text x="108.5" y="126.4">XADC_VP</text>
<text x="108.5" y="128.3">XADC_VN</text>
<text x="130.7" y="129.5">XADC_VN</text>
<text x="130.7" y="127.6">XADC_VP</text>
<text x="42.3" y="137.2">4</text>
<text x="45" y="135.5">4</text>
<text x="45.2" y="137.2">SD_CMD</text>
<text x="47.9" y="135.5">SD_CLK</text>
<text x="65.1" y="138">SD_DATA0</text>
<text x="65.1" y="136">SD_CMD</text>
<text x="65.1" y="134.1">SD_CLK</text>
<text x="108.5" y="136">PHY0_LED1</text>
<text x="108.5" y="138">PHY0_LED0</text>
<text x="108.5" y="134.1">UART_TX</text>
<text x="108.5" y="132.2">UART_RX</text>
<text x="130.5" y="135.5">UART_TX</text>
<text x="130.5" y="137.4">PHY0_LED1</text>
<text x="130.7" y="133.3">UART_RX</text>
<text x="140.2" y="135.5">4</text>
<text x="140.8" y="133.3">4</text>
<text x="142.7" y="137.4">5</text>
<text x="42.3" y="139.1">4</text>
<text x="42.3" y="143">4</text>
<text x="45.2" y="139.1">SD_DATA0</text>
<text x="45.2" y="143">SD_DATA1</text>
<text x="65.1" y="143.8">SD_DATA2</text>
<text x="65.1" y="141.8">SD_DATA1</text>
<text x="108.5" y="143.8">ETH0_MDI0_N</text>
<text x="108.5" y="141.8">ETH0_MDI0_P</text>
<text x="130.5" y="139.3">PHY0_LED0</text>
<text x="131.3" y="143">ETH0_MDI0_P</text>
<text x="142.7" y="139.3">5</text>
<text x="145" y="143">5</text>
<text x="42.3" y="144.9">4</text>
<text x="42.3" y="146.9">4</text>
<text x="45.2" y="144.9">SD_DATA2</text>
<text x="45.2" y="146.9">SD_DATA3</text>
<text x="65.1" y="145.7">SD_DATA3</text>
<text x="108.5" y="147.6">ETH0_MDI1_N</text>
<text x="108.5" y="145.7">ETH0_MDI1_P</text>
<text x="131.3" y="144.9">ETH0_MDI0_N</text>
<text x="131.3" y="146.9">ETH0_MDI1_P</text>
<text x="131.3" y="148.8">ETH0_MDI1_N</text>
<text x="145" y="146.9">5</text>
<text x="145.2" y="144.9">5</text>
<text x="145.2" y="148.8">5</text>
<text x="108.5" y="155.3">ETH0_MDI3_P</text>
<text x="108.5" y="151.5">ETH0_MDI2_P</text>
<text x="108.5" y="153.4">ETH0_MDI2_N</text>
<text x="131.3" y="152.7">ETH0_MDI2_P</text>
<text x="131.3" y="154.6">ETH0_MDI2_N</text>
<text x="145" y="152.7">5</text>
<text x="145.2" y="154.6">5</text>
<text x="108.5" y="157.3">ETH0_MDI3_N</text>
<text x="131.3" y="156.5">ETH0_MDI3_P</text>
<text x="131.3" y="158.5">ETH0_MDI3_N</text>
<text x="145" y="156.5">5</text>
<text x="145.2" y="158.5">5</text>
</g>
<g font-size="1.4">
<text x="30.9" y="11.7">5</text>
<text x="88.8" y="11.7">4</text>
<text x="146.7" y="11.7">3</text>
<text x="204.7" y="11.7">2</text>
<text x="262.6" y="11.7">1</text>
<text x=".5" y="36.3">D</text>
<text x="292" y="36.3">D</text>
<text x=".5" y="82.1">C</text>
<text x="292" y="82.1">C</text>
<text x=".5" y="128">B</text>
<text x="292" y="128">B</text>
<text x=".5" y="173.8">A</text>
<text x="292" y="173.8">A</text>
<text x="30.9" y="197">5</text>
<text x="88.8" y="197">4</text>
<text x="146.7" y="197">3</text>
<text x="204.7" y="197">2</text>
<text x="262.6" y="197">1</text>
</g>
</svg>
